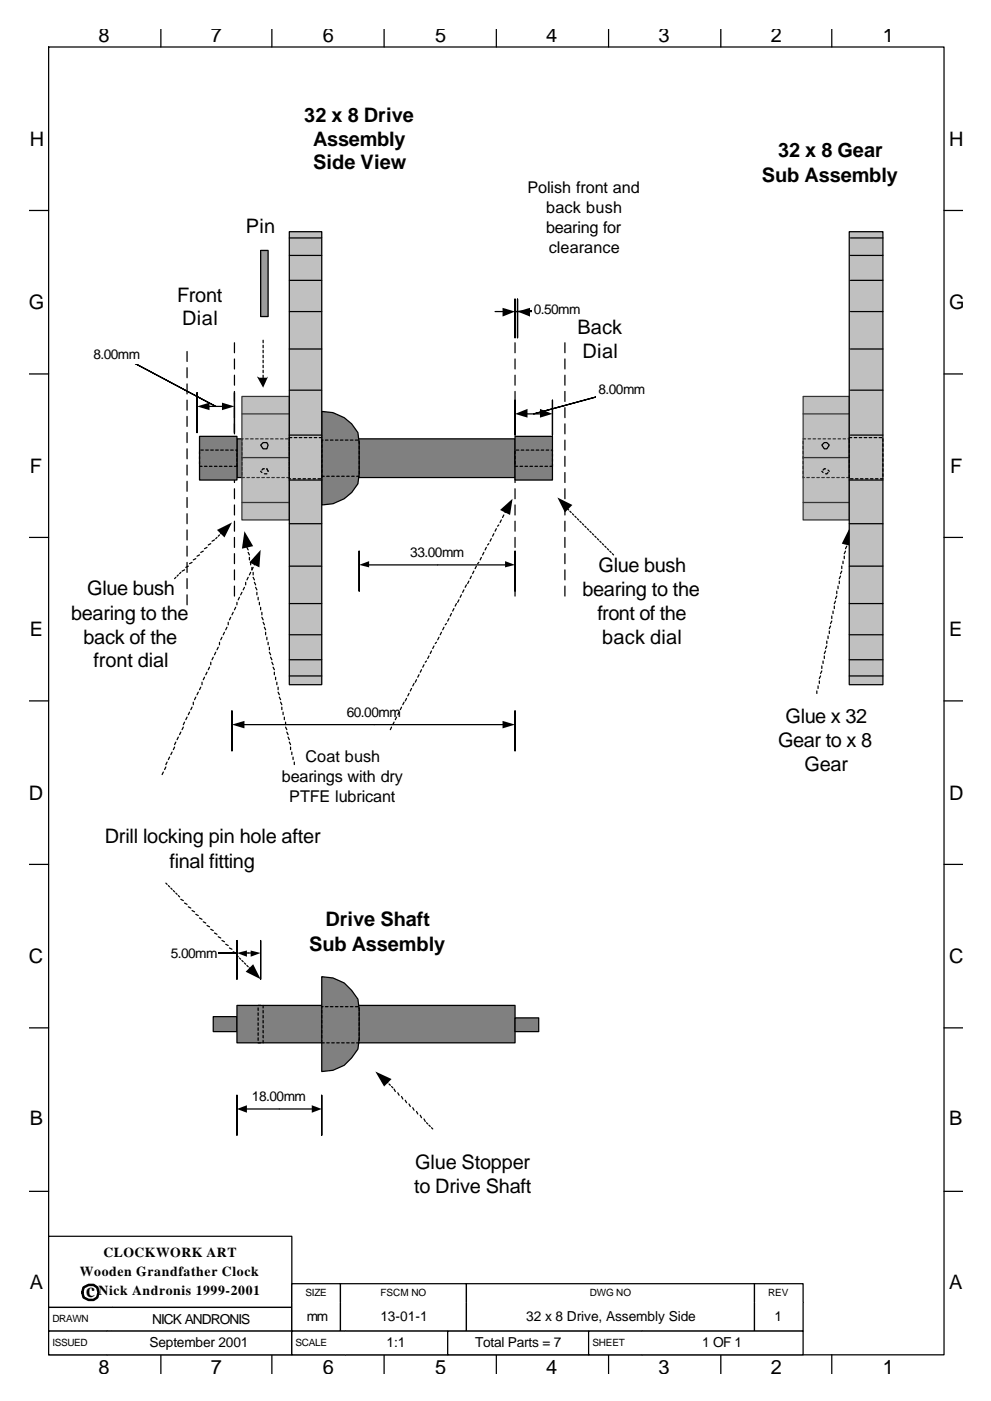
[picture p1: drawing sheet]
<svg xmlns="http://www.w3.org/2000/svg" width="210mm" height="297mm" viewBox="0 0 210 297" stroke-linecap="round" stroke-linejoin="round" font-family="sans-serif">
<g fill="none" stroke="#000" stroke-width=".26">
<path d="M10.3 10h190v277.2h-190zM34.1 6.2v3.8M57.7 6.2v3.8M81.5 6.2v3.8M105.3 6.2v3.8M129.1 6.2v3.8M152.9 6.2v3.8M176.5 6.2v3.8M6.3 44.6h4M200.3 44.6h4M6.3 79.3h4M200.3 79.3h4"/>
<path d="M6.3 113.9h4M200.3 113.9h4M6.3 148.6h4M200.3 148.6h4M6.3 183.3h4M200.3 183.3h4M6.3 217.9h4M200.3 217.9h4M6.3 252.6h4M200.3 252.6h4M34.1 287.2v4.1M57.7 287.2v4.1"/>
<path d="M81.5 287.2v4.1M105.3 287.2v4.1M129.1 287.2v4.1M152.9 287.2v4.1M176.5 287.2v4.1"/>
</g>
<path d="M55.3 53.1h1.6v14h-1.6z" fill-rule="evenodd" fill="#969696" stroke="#000" stroke-width=".26"/>
<path d="M10.3 262.1h51.6v15.1h-51.6z" fill-rule="evenodd" fill="#fff" stroke="#000" stroke-width=".26"/>
<path d="M61.9 272.2h10.3v3.9h-10.3z" fill-rule="evenodd" fill="#fff"/>
<path d="M61.9 276.1v-3.9h10.3v3.9" fill="none" stroke="#000" stroke-width=".26"/>
<path d="M72.2 272.2h26.8v3.9h-26.8z" fill-rule="evenodd" fill="#fff"/>
<path d="M72.2 276.1v-3.9h26.8v3.9" fill="none" stroke="#000" stroke-width=".26"/>
<path d="M99 272.2h61.1v3.9h-61.1z" fill-rule="evenodd" fill="#fff"/>
<path d="M99 276.1v-3.9h61.1v3.9" fill="none" stroke="#000" stroke-width=".26"/>
<path d="M160.1 272.2h10.3v3.9h-10.3z" fill-rule="evenodd" fill="#fff"/>
<path d="M160.1 276.1v-3.9h10.3v3.9" fill="none" stroke="#000" stroke-width=".26"/>
<path d="M10.3 277.2h13.5v5h-13.5z" fill-rule="evenodd" fill="#fff"/>
<path d="M23.8 277.2h-13.5v5h13.5" fill="none" stroke="#000" stroke-width=".26"/>
<path d="M23.8 277.2h38.1v5h-38.1z" fill-rule="evenodd" fill="#fff"/>
<path d="M23.8 277.2h38.1v5h-38.1" fill="none" stroke="#000" stroke-width=".26"/>
<path d="M61.9 276.1h10.3v6.1h-10.3z" fill-rule="evenodd" fill="#fff"/>
<path d="M61.9 276.1v6.1h10.3v-6.1" fill="none" stroke="#000" stroke-width=".26"/>
<path d="M72.2 276.1h26.8v6.1h-26.8z" fill-rule="evenodd" fill="#fff"/>
<path d="M72.2 276.1v6.1h26.8v-6.1" fill="none" stroke="#000" stroke-width=".26"/>
<path d="M99 276.1h61.1v6.1h-61.1z" fill-rule="evenodd" fill="#fff"/>
<path d="M99 276.1v6.1h61.1v-6.1" fill="none" stroke="#000" stroke-width=".26"/>
<path d="M160.1 276.1h10.3v6.1h-10.3z" fill-rule="evenodd" fill="#fff"/>
<path d="M160.1 276.1v6.1h10.3v-6.1" fill="none" stroke="#000" stroke-width=".26"/>
<path d="M10.3 282.2h12.5v5h-12.5z" fill-rule="evenodd" fill="#fff"/>
<path d="M22.8 282.2h-12.5v5h12.5" fill="none" stroke="#000" stroke-width=".26"/>
<path d="M22.8 282.2h39.1v5h-39.1z" fill-rule="evenodd" fill="#fff"/>
<path d="M22.8 282.2h39.1v5h-39.1" fill="none" stroke="#000" stroke-width=".26"/>
<path d="M61.9 282.2h11.4v5h-11.4z" fill-rule="evenodd" fill="#fff"/>
<path d="M73.3 282.2h-11.4v5h11.4" fill="none" stroke="#000" stroke-width=".26"/>
<path d="M73.3 282.2h21.7v5h-21.7z" fill-rule="evenodd" fill="#fff"/>
<path d="M73.3 282.2h21.7v5h-21.7" fill="none" stroke="#000" stroke-width=".26"/>
<path d="M95 282.2h29.9v5h-29.9z" fill-rule="evenodd" fill="#fff" stroke="#000" stroke-width=".26"/>
<path d="M124.9 282.2h11.4v5h-11.4z" fill-rule="evenodd" fill="#fff"/>
<path d="M136.3 282.2h-11.4v5h11.4" fill="none" stroke="#000" stroke-width=".26"/>
<path d="M136.3 282.2h34.1v5h-34.1z" fill-rule="evenodd" fill="#fff"/>
<path d="M55.8 72.1v.6M55.8 73.2v.5M55.8 74.3v.5M55.8 75.3v.5M55.8 76.4v.5M55.8 77.4v.6M55.8 78.5v.5M55.8 79.6v.5M136.3 282.2h34.1v5h-34.1" fill="none" stroke="#000" stroke-width=".26"/>
<path d="M54.5 79.8l.5 .3h1.6l.3-.3-1.1 2.4z" fill-rule="evenodd" fill="#000"/>
<path d="M49.2 150.7v8.5zM109.3 150.7v8.5z" fill-rule="evenodd" fill="#fff"/>
<path d="M49.2 150.7v8.5v-8.5M51.6 153.6h55.3M109.3 150.7v8.5v-8.5" fill="none" stroke="#000" stroke-width=".26"/>
<path d="M49.2 153.6l2.7-.8v1.6zM106.6 152.8l2.7 .8-2.7 .8z" fill="#000"/>
<path d="M73.3 149.1h11.9v4h-11.9z" fill-rule="evenodd" fill="#fff"/>
<g fill="none" stroke="#000" stroke-width=".26">
<path d="M109.3 72.7v2.1M109.3 76.1v2.1M109.3 79.6v2.1M109.3 83v2.1M109.3 86.4v2.1M109.3 89.9v2.1M109.3 93.3v2.1M109.3 96.7v2.2M40.7 119.2l-.5 .3M41.5 118.4l-.5 .3M42.3 117.7l-.5 .2M43.1 116.9l-.5 .2"/>
<path d="M43.9 116.1l-.5 .2M44.7 115.3l-.5 .2M45.5 114.5l-.5 .2M46 113.9l-.2 .3M46.6 113.4l-.3 .3M47.1 112.9l-.3 .3M109.3 100.2v2.1M109.3 103.6v2.1M109.3 107.1v2.1M109.3 110.5v2.1M109.3 113.9v2.2M109.3 117.4v2.1"/>
<path d="M37.3 122.4l-.3 .3M37.8 121.9l-.2 .2M38.4 121.4l-.3 .2M39.2 120.8l-.6 .3M40 120l-.6 .3M109.3 120.8v2.1M109.3 124.3v2.1"/>
</g>
<path d="M46 112.4l3.2-1.6-1.6 3.1z" fill="#000"/>
<path d="M109.3 63.4v8.2zM109.8 63.4v8.2zM109.5 66.1l8.8-.3z" fill-rule="evenodd" fill="#fff"/>
<path d="M105 66.1h1.9M109.3 63.4v8.2v-8.2M109.5 66.1l8.8-.3-8.8 .3M109.8 63.4v8.2v-8.2M112.2 66.1h1.8" fill="none" stroke="#000" stroke-width=".26"/>
<path d="M106.6 65.3l2.7 .8-2.7 1zM109.8 66.1l2.6-.8v1.8z" fill="#000"/>
<path d="M113 63.7h10.6v3.9h-10.6z" fill-rule="evenodd" fill="#fff"/>
<g fill="none" stroke="#000" stroke-width=".26">
<path d="M39.7 74.5v2.1M39.7 78v2.1M49.7 72.7v2.1M49.7 76.1v2.1M49.7 79.6v2.1M119.9 72.7v2.1M119.9 76.1v2.1M119.9 79.6v2.1M39.7 81.4v2.1M39.7 84.8v2.2M39.7 88.3v2.1M39.7 91.7v2.1"/>
<path d="M39.7 95.2v2.1M39.7 98.6v2.1M49.7 83v2.1M49.7 86.4v2.1M49.7 89.9v2.1M49.7 93.3v2.1M49.7 96.7v2.2M119.9 83v2.1M119.9 86.4v2.1M119.9 89.9v2.1M119.9 93.3v2.1M119.9 96.7v2.2"/>
<path d="M39.7 102v2.2M39.7 105.5v2.1M39.7 108.9v2.1M39.7 112.4v2.1M39.7 115.8v2.1M39.7 119.2v2.2M49.7 100.2v2.1M49.7 103.6v2.1M49.7 107.1v2.1M49.7 110.5v2.1M49.7 113.9v2.2M49.7 117.4v2.1"/>
<path d="M119.9 100.2v2.1M119.9 103.6v2.1M119.9 107.1v2.1M119.9 110.5v2.1M119.9 113.9v2.2M119.9 117.4v2.1M120.4 107.9l.2 .2M120.9 108.4l.3 .3M121.4 108.9l.3 .3M122 109.4l.2 .3M122.5 110l.3 .2M123 110.5l.3 .3"/>
<path d="M123.6 111l.2 .3M124.1 111.6l.3 .2M124.6 112.1l.3 .3M125.1 112.6l.3 .3M125.7 113.2l.2 .2M126.2 113.7l.3 .2M126.7 114.2l.3 .3M127.3 114.7l.2 .3M127.8 115.3l.3 .2M128.3 115.8l.3 .3M128.9 116.3l.2 .3M129.4 116.9l.2 .2"/>
<path d="M129.9 117.4l.3 .3M39.7 122.7v2.1M39.7 126.1v2.1M49.7 120.8v2.1M49.7 124.3v2.1M119.9 120.8v2.1M119.9 124.3v2.1"/>
</g>
<path d="M118.3 105.5l3.1 1.6-1.5 1.6z" fill="#000"/>
<path d="M41.8 83.3v8.4zM49.7 83.3v8.4zM24.9 75.1l20.9 11.1z" fill-rule="evenodd" fill="#fff"/>
<path d="M41.8 83.3v8.4v-8.4M44.2 86.2h3.2M45.8 86.2l-20.9-11.1 20.9 11.1M49.7 83.3v8.4v-8.4" fill="none" stroke="#000" stroke-width=".26"/>
<path d="M41.8 86.2l2.6-.8v1.6zM47.1 85.4l2.6 .8-2.6 .8z" fill="#000"/>
<g fill="#fff">
<path d="M19.6 72.9h10.3v4.3h-10.3z" fill-rule="evenodd"/>
<path d="M109.3 84.8v7.5zM117.2 84.8v7.5zM113.2 87.8l18.6-5.1z" fill-rule="evenodd"/>
</g>
<path d="M109.3 84.8v7.5v-7.5M111.7 87.8h3.1M113.2 87.8l18.6-5.1-18.6 5.1M117.2 84.8v7.5v-7.5" fill="none" stroke="#000" stroke-width=".26"/>
<path d="M109.3 87.8l2.6-1.1v1.8zM114.6 86.7l2.6 1.1-2.6 .7z" fill="#000"/>
<path d="M126.5 80.6h10.6v4h-10.6z" fill-rule="evenodd" fill="#fff"/>
<g fill="none" stroke="#000" stroke-width=".26">
<path d="M54 119.5v.3M101.6 119.2l-.3 .3M102.1 118.2l-.2 .5M102.7 117.1l-.3 .6M103.2 116.1l-.3 .5M103.7 115.3l-.2 .2M104.2 114.2l-.2 .5M104.8 113.2l-.3 .5M105.3 112.1l-.3 .5M105.8 111.3l-.2 .3M106.4 110.2l-.3 .6M106.9 109.2l-.3 .5"/>
<path d="M107.4 108.4l-.2 .3M178.9 119v.5M179.1 117.9v.5M179.4 116.9l-.3 .5M179.7 115.8l-.3 .5M45.2 139.3l-.2 .6M45.8 138.3l-.3 .5M46.3 137.2l-.3 .6M46.6 136.2v.5M47.1 135.1l-.3 .5M47.6 134.1l-.2 .5M48.2 133l-.3 .5"/>
<path d="M48.4 131.9v.6M48.9 130.9l-.2 .5M49.5 129.8l-.3 .6M50 128.8l-.3 .5M50.3 127.7v.5M50.8 126.6l-.3 .6M51.3 125.6l-.2 .5M51.9 124.5l-.3 .6M52.1 123.5v.5M52.7 122.4l-.3 .5M53.2 121.4l-.3 .5M53.7 120.3l-.3 .5"/>
<path d="M91 139.1l-.2 .5M91.5 138l-.2 .6M92.1 137l-.3 .5M92.6 136.2l-.3 .2M93.1 135.1l-.2 .5M93.7 134.1l-.3 .5M94.2 133l-.3 .5M94.7 132.2l-.2 .3M95.2 131.1l-.2 .6M95.8 130.1l-.3 .5M96.3 129l-.3 .6M96.8 128l-.2 .5"/>
<path d="M97.4 127.2l-.3 .5M97.9 126.1l-.3 .5M98.4 125.1l-.2 .5M99 124l-.3 .5M99.5 123.2l-.3 .5M100 122.1l-.3 .6M100.5 121.1l-.2 .5M101.1 120l-.3 .6M174.9 139.1v.5M175.2 138l-.3 .6M175.4 137l-.2 .5M175.4 135.9v.5"/>
<path d="M175.7 134.8v.6M175.9 133.8v.5M176.2 132.7l-.3 .6M176.5 131.7l-.3 .5M176.5 130.6v.5M176.7 129.6v.5M177 128.5v.5M177.3 127.4l-.3 .6M177.5 126.4l-.2 .5M177.5 125.3v.6M177.8 124.3v.5M178.1 123.2v.5"/>
<path d="M178.3 122.1l-.2 .6M178.6 121.1l-.3 .5M178.6 120v.6M36.5 159.5l-.3 .5M37 158.4l-.2 .5M37.3 157.3l-.3 .6M37.8 156.3l-.2 .5M38.4 155.2l-.3 .6M38.9 154.2l-.3 .5M39.2 153.1l-.3 .5M39.7 152l-.3 .6M40.2 151l-.2 .5"/>
<path d="M40.7 149.9l-.2 .6M41 148.9v.5M41.5 147.8l-.2 .5M42.1 146.8l-.3 .5M42.6 145.7l-.3 .5M42.9 144.6v.6M43.4 143.6l-.3 .5M43.9 142.5l-.2 .6M44.4 141.5l-.2 .5M44.7 140.4v.5M83.1 154.2l-.3 .5M83.6 153.1l-.3 .5"/>
<path d="M84.1 152l-.2 .6M84.7 151l-.3 .5M85.2 149.9l-.3 .6M85.7 148.9l-.2 .5M86.3 148.1l-.3 .5M86.8 147l-.3 .5M87.3 146l-.3 .5M87.8 144.9l-.2 .5M88.4 144.1l-.3 .5M88.9 143.1l-.3 .5M89.4 142l-.2 .5M90 140.9l-.3 .6"/>
<path d="M90.5 140.1l-.3 .3M173.3 146.5v.5M173.6 145.4v.6M173.8 144.4v.5M174.1 143.3l-.3 .5M174.4 142.3l-.3 .5M174.4 141.2v.5M174.6 140.1v.6M34.7 163.7l-.3 .5M35.2 162.6l-.3 .6M35.5 161.6l-.3 .5M36 160.5l-.3 .5"/>
<path d="M35.2 187.2l.3 .3M35.7 187.8l.3 .2M36.2 188.3l.3 .3M36.8 188.8l.2 .3M37.3 189.4l.3 .2M37.8 189.9l.3 .2M38.4 190.7l.5 .2M39.2 191.5l.5 .2M40 192.3l.5 .2M40.7 193.1l.6 .2M41.5 193.9l.6 .2M42.3 194.6l.6 .3"/>
<path d="M43.1 195.4l.6 .3M43.9 196.2l.5 .3M44.7 197l.5 .3M45.5 197.8l.5 .3M46.3 198.6l.5 .3M47.1 199.4l.5 .3M47.9 200.2l.5 .3M48.7 201l.5 .3M49.5 201.8l.5 .3M50.3 202.6l.2 .2M50.8 203.1l.3 .3M51.3 203.6l.3 .3"/>
<path d="M51.9 204.2l.2 .2M52.4 204.7l.3 .3M52.9 205.2l.3 .3M82 229.3l.3 .3M82.5 229.8l.3 .3M83.1 230.4l.2 .2M83.6 230.9l.3 .5M84.4 231.7l.3 .5M85.2 232.5l.3 .5M86 233.3l.3 .5M86.8 234.1l.2 .5M87.6 234.9l.2 .5"/>
<path d="M88.4 235.7l.2 .5M89.2 236.4l.2 .6M90 237.2l.2 .6M90.5 238l.3 .3M91 238.6l.3 .2M91.5 239.1l.3 .3"/>
</g>
<path d="M55.3 116.6l-.3 3.7-2.1-1.1zM106.1 108.1l2.6-2.4-.5 3.5zM180.2 112.1l.5 3.7-2.1-.5zM53.7 204.4l1.6 3.2-3.2-1.6zM79.6 227.2l3.5 1.6-1.6 1.6z" fill="#000"/>
<path d="M50.3 232.2v8.5zM68.3 232.2v8.5z" fill-rule="evenodd" fill="#fff"/>
<path d="M50.3 232.2v8.5v-8.5M52.1 235.1h14.3M68.3 232.2v8.5v-8.5" fill="none" stroke="#000" stroke-width=".26"/>
<path d="M50.3 235.1l2.1-.8v1.6zM66.1 234.3l2.2 .8-2.2 .8z" fill="#000"/>
<path d="M53.2 230.6h12.2v4h-12.2z" fill-rule="evenodd" fill="#fff"/>
<g fill="#808080" stroke="#000" stroke-width=".26">
<path d="M45.2 215.5h5.1v3.2h-5.1z" fill-rule="evenodd"/>
<path d="M50.3 213.2h59v7.9h-59z" fill-rule="evenodd"/>
</g>
<g fill="none" stroke="#000" stroke-width=".26">
<path d="M54.8 213.2h.5M54.8 213.7v.5M54.8 214.8v.5M54.8 215.8v.5M54.8 216.9v.5M54.8 217.9v.6M54.8 219v.5M55.8 213.2v.5M55.8 214.2v.6M55.8 215.3v.5M55.8 216.3v.6M55.8 217.4v.5"/>
<path d="M55.8 218.5v.5M55.8 219.5v.5M54.8 221.1h.5M54.8 220v.6M55.8 220.6v.5"/>
</g>
<g fill="#808080" stroke="#000" stroke-width=".26">
<path d="M109.3 215.8h5v2.9h-5z" fill-rule="evenodd"/>
<path d="M68.3 207.1l2.3 .2 2.4 1.1 1.6 1.6 1.3 1.8 .3 2.2v6.3l-.3 2.1-1.3 1.9-1.6 1.6-2.4 1-2.3 .3z" fill-rule="evenodd"/>
</g>
<g fill="none" stroke="#000" stroke-width=".26">
<path d="M68.3 214.2v.6M68.3 215.3v.5M68.3 216.3v.6M68.3 217.4v.5M68.3 218.5v.5M68.3 219.5v.5M68.5 213.4h-.2v.3M69.1 213.4h.5M70.1 213.4h.5M71.2 213.4h.5M72.2 213.4h.6M73.3 213.4h.5"/>
<path d="M74.3 213.4h.6M75.4 213.4h.5M76.2 213.7v.5M76.2 214.8v.5M76.2 215.8v.5M76.2 216.9v.5M76.2 217.9v.6M76.2 219v.5M68.3 220.6v.5h.5M69.3 221.1h.5M70.4 221.1h.5M71.4 221.1h.6"/>
<path d="M72.5 221.1h.5M73.6 221.1h.5M74.6 221.1h.5M75.7 221.1h.5M76.2 220v.6"/>
</g>
<path d="M50.3 199.4v8.2zM55.3 199.4v8.2zM41 202.1h9.3z" fill-rule="evenodd" fill="#fff"/>
<path d="M50.3 199.4v8.2v-8.2M55.3 199.4v8.2v-8.2M50.3 202.1h-9.3h9.3M52.1 202.1h1.1" fill="none" stroke="#000" stroke-width=".26"/>
<path d="M50.3 202.1l2.1-.6v1.3zM53.2 201.5l2.1 .6-2.1 .7z" fill="#000"/>
<path d="M36 199.9h10.3v4.3h-10.3z" fill-rule="evenodd" fill="#fff"/>
<path d="M170.4 84h9.8v26.2h-9.8z" fill-rule="evenodd" fill="#c0c0c0" stroke="#333" stroke-width=".26"/>
<g fill="none" stroke="#333" stroke-width=".26">
<path d="M170.4 87.8h9.8M170.4 97h9.8v.5M170.4 93.6v.5M170.4 94.6v.6M170.4 95.7v.5M170.4 96.7v.6M170.4 97.8v.5M170.4 98.9v.5M170.4 99.9v.6M170.4 93h.5M171.4 93h.6M172.5 93h.5"/>
<path d="M173.6 93h.5M174.6 93h.6M175.7 93h.5M176.7 93h.6M177.8 93h.5M178.9 93h.5M179.9 93h.3v.3M180.2 93.8v.6M180.2 94.9v.5M180.2 96v.5M180.2 98.1v.5M180.2 99.1v.6"/>
<path d="M170.4 106.5h9.8M170.4 101v.2h.3M171.2 101.2h.5M172.2 101.2h.6M173.3 101.2h.5M174.4 101.2h.5M175.4 101.2h.5M176.5 101.2h.5M177.5 101.2h.6M178.6 101.2h.5M179.7 101.2h.5M180.2 100.2v.5"/>
</g>
<path d="M174.4 94.4l.5-.6h.5l.5 .6-.5 .8h-.5z" fill-rule="evenodd" fill="#c0c0c0" stroke="#000" stroke-width=".26"/>
<path d="M174.4 99.9l.2 .3M175.2 99.4h-.3l-.3 .3M175.7 99.7l.2 .2M175.7 100.2l-.3 .3h-.2" fill="none" stroke="#000" stroke-width=".26"/>
<path d="M180.2 49.1h7.1v96.1h-7.1z" fill-rule="evenodd" fill="#c0c0c0" stroke="#000" stroke-width=".26"/>
<g fill="none" stroke="#000" stroke-width=".26">
<path d="M180.4 59.4h6.9M180.4 54.2h6.9M180.4 50.4h6.9M180.4 74h6.9M180.4 66.1h6.9M180.2 92.8h.5M180.2 93.3v.5M180.2 94.4v.5M180.2 95.4v.6M180.2 96.5v.5M180.2 97.5v.6M180.2 98.6v.5"/>
<path d="M180.2 99.7v.5M180.4 92.3h6.9M180.4 82.7h6.9M181.2 92.8h.6M182.3 92.8h.5M183.4 92.8h.5M184.4 92.8h.5M185.5 92.8h.5M186.5 92.8h.6M187.3 93v.6M187.3 94.1v.5M187.3 95.2v.5"/>
<path d="M187.3 96.2v.5M187.3 97.3v.5M187.3 98.3v.6M187.3 99.4v.5M180.2 101.8h7.1M180.2 111h7.1M180.2 100.7v.5M180.4 101.5h.6M181.5 101.5h.5M182.6 101.5h.5M183.6 101.5h.5M184.7 101.5h.5"/>
<path d="M185.7 101.5h.6M186.8 101.5h.5M187.3 100.5v.5M180.2 120h7.1M180.2 128h7.1M180.2 134.6h7.1M180.2 139.9h7.1M180.2 143.3h7.1"/>
</g>
<path d="M76.2 116.9v8.4zM109.3 116.9v8.4z" fill-rule="evenodd" fill="#fff"/>
<path d="M76.2 116.9v8.4v-8.4M78.3 119.8h28.9M109.3 116.9v8.4v-8.4" fill="none" stroke="#000" stroke-width=".26"/>
<path d="M107.2 119l2.1 .8-2.1 .5zM76.2 119.8l2.1-.8v1.3z" fill="#000"/>
<path d="M86.8 115h11.9v4.2h-11.9z" fill-rule="evenodd" fill="#fff"/>
<g fill="none" stroke="#000" stroke-width=".26">
<path d="M52.4 116.1l.3 .5M52.7 117.1l.2 .6M52.9 118.2v.5M53.2 119.2v.6M53.4 120.3v.5M53.7 122.4l.3 .5M53.7 121.4v.5M54 123.5l.2 .5M54.2 124.5l.3 .6M54.5 125.6v.5M54.8 126.6v.6M55 127.7v.5"/>
<path d="M55.3 128.8v.5M55.6 130.9l.2 .5M55.6 129.8v.6M55.8 131.9l.3 .6M56.1 133l.3 .5M56.4 134.1v.5M56.6 135.1v.5M56.9 136.2v.5M57.1 138.3l.3 .5M57.1 137.2v.6M57.4 139.3l.3 .6M57.7 140.4l.2 .5"/>
<path d="M57.9 141.5l.3 .5M58.2 142.5v.6M58.5 143.6v.5M58.7 144.6v.6M59 146.8l.3 .5M59 145.7v.5M59.3 147.8l.2 .5M59.5 148.9l.3 .5M59.8 149.9v.6M60.1 151v.5M60.3 152v.6M60.6 154.2l.3 .5"/>
<path d="M60.6 153.1v.5M60.9 155.2l.2 .6M61.1 156.3l.3 .5M61.4 157.3l.2 .6M61.6 158.4v.5M61.9 159.5v.5M62.2 160.5v.5M62.4 161.6v.5"/>
</g>
<path d="M51.9 112.6l1.8 3.2-2.4 .5z" fill="#000"/>
<g fill="#808080" stroke="#000" stroke-width=".26">
<path d="M45.2 95.7h5.1v2.9h-5.1z" fill-rule="evenodd"/>
<path d="M50.3 93h59v8.2h-59z" fill-rule="evenodd"/>
</g>
<g fill="none" stroke="#000" stroke-width=".26">
<path d="M54.8 93.3v.5M54.8 94.4v.5M54.8 95.4v.6M54.8 96.5v.5M54.8 97.5v.6M54.8 98.6v.5M54.8 99.7v.5M55 93h.6M55.8 93.3v.5M55.8 94.4v.5M55.8 95.4v.6M55.8 96.5v.5"/>
<path d="M55.8 97.5v.6M55.8 98.6v.5M55.8 99.7v.5M54.8 100.7v.5h.5M55.8 100.7v.5"/>
</g>
<g fill="#808080" stroke="#000" stroke-width=".26">
<path d="M109.3 95.7h5v2.9h-5z" fill-rule="evenodd"/>
<path d="M68.3 87.2a8.4 8.4 0 0 1 7.6 4.5l.3 2.1v6.7l-.3 2.1a8.4 8.4 0 0 1-7.6 4.5z" fill-rule="evenodd"/>
</g>
<g fill="none" stroke="#000" stroke-width=".26">
<path d="M68.3 94.1v.5M68.3 95.2v.5M68.3 96.2v.5M68.3 97.3v.5M68.3 98.3v.6M68.3 99.4v.5M68.5 93.3h-.2v.3M69.1 93.3h.5M70.1 93.3h.5M71.2 93.3h.5M72.2 93.3h.6M73.3 93.3h.5"/>
<path d="M74.3 93.3h.6M75.4 93.3h.5M76.2 93.6v.5M76.2 94.6v.6M76.2 95.7v.5M76.2 96.7v.6M76.2 97.8v.5M76.2 98.9v.5M76.2 99.9v.6M68.3 100.5v.5h.5M69.3 101h.5M70.4 101h.5"/>
<path d="M71.4 101h.6M72.5 101h.5M73.6 101h.5M74.6 101h.5M75.7 101h.5"/>
</g>
<path d="M109.3 92.5h7.9v9.3h-7.9z" fill-rule="evenodd" fill="#808080" stroke="#000" stroke-width=".26"/>
<g fill="none" stroke="#000" stroke-width=".26">
<path d="M109.3 98.9h.5M109.3 95.7v.5M109.3 96.7v.6M109.3 97.8v.5M109.5 95.4h.6M110.3 98.9h.6M110.6 95.4h.5M111.4 98.9h.5M111.7 95.4h.5M112.4 98.9h.6M112.7 95.4h.5M113.5 98.9h.5"/>
<path d="M113.8 95.4h.5M114.6 98.9h.5M114.8 95.4h.6M115.6 98.9h.6M115.9 95.4h.5M116.9 95.4h.3v.3M117.2 98.3v.6h-.5M117.2 96.2v.5M117.2 97.3v.5"/>
</g>
<path d="M42.3 92.5h8v9.3h-8z" fill-rule="evenodd" fill="#808080" stroke="#000" stroke-width=".26"/>
<g fill="none" stroke="#000" stroke-width=".26">
<path d="M42.3 98.9h.6M42.3 95.7v.5M42.3 96.7v.6M42.3 97.8v.5M42.6 95.4h.5M43.4 98.9h.5M43.7 95.4h.5M44.4 98.9h.6M44.7 95.4h.5M45.5 98.9h.5M45.8 95.4h.5M46.6 98.9h.5"/>
<path d="M46.8 95.4h.6M47.6 98.9h.6M47.9 95.4h.5M48.7 98.9h.5M48.9 95.4h.6M50 95.4h.3v.3M50.3 98.3v.6h-.6M50.3 96.2v.5M50.3 97.3v.5"/>
</g>
<path d="M51.3 84h10.1v26.2h-10.1z" fill-rule="evenodd" fill="#c0c0c0" stroke="#333" stroke-width=".26"/>
<g fill="none" stroke="#333" stroke-width=".26">
<path d="M51.3 87.8h10.1M51.3 93.8v.6M51.3 94.9v.5M51.3 96v.5M51.3 98.1v.5M51.3 99.1v.6M51.6 93h-.3v.3M52.1 93h.6M53.2 93h.5M54.2 93h.6M55.3 93h.5M56.4 93h.5"/>
<path d="M57.4 93h.5M58.5 93h.5M59.5 93h.6M60.6 93h.5M61.4 96.5v.5h-10.1v.5M61.4 93.3v.5M61.4 94.4v.5M61.4 95.4v.6M61.4 97.5v.6M61.4 98.6v.5M61.4 99.7v.5M51.3 106.5h10.1"/>
<path d="M51.3 101.2h.6M51.3 100.2v.5M52.4 101.2h.5M53.4 101.2h.6M54.5 101.2h.5M55.6 101.2h.5M56.6 101.2h.5M57.7 101.2h.5M58.7 101.2h.6M59.8 101.2h.5M61.4 100.7v.5h-.5"/>
</g>
<path d="M55.3 94.4l.5-.6h.8l.3 .6-.3 .8h-.8z" fill-rule="evenodd" fill="#c0c0c0" stroke="#000" stroke-width=".26"/>
<path d="M55.3 99.9l.3 .3M56.1 99.4h-.3l-.2 .3M56.6 99.4l.3 .5M56.1 100.5h.5" fill="none" stroke="#000" stroke-width=".26"/>
<path d="M61.4 49.1h6.9v96.1h-6.9z" fill-rule="evenodd" fill="#c0c0c0" stroke="#000" stroke-width=".26"/>
<g fill="none" stroke="#000" stroke-width=".26">
<path d="M61.4 59.4h6.9M61.4 54.2h6.9M61.4 50.4h6.9M61.4 74h6.9M61.4 66.1h6.9M61.4 92.3h6.9M61.4 82.7h6.9M61.4 93.8v.6M61.4 94.9v.5M61.4 96v.5M61.4 97v.5M61.4 98.1v.5"/>
<path d="M61.4 99.1v.6M61.9 92.8h-.5v.5M62.4 92.8h.6M63.5 92.8h.5M64.6 92.8h.5M65.6 92.8h.5M66.7 92.8h.5M67.7 92.8h.6M68.3 93.3v.5M68.3 94.4v.5M68.3 95.4v.6M68.3 96.5v.5"/>
<path d="M68.3 97.5v.6M68.3 98.6v.5M68.3 99.7v.5M61.4 101.8h6.9M61.4 111h6.9M61.4 101.2v.3h.2M61.4 100.2v.5M62.2 101.5h.5M63.2 101.5h.6M64.3 101.5h.5M65.4 101.5h.5M66.4 101.5h.5"/>
<path d="M67.5 101.5h.5M68.3 100.7v.5M61.4 120h6.9M61.4 128h6.9M61.4 134.6h6.9M61.4 139.9h6.9M61.4 143.3h6.9"/>
</g>
<path d="M17.7 273l1.1-.6h1l.8 .6 .3 1-.3 1.1-.8 .5h-1l-1.1-.5-.2-1.1z" fill="none" stroke="#000" stroke-width=".53"/>
<g font-size="4.2">
<text x="20.9" y="8.9">8</text>
<text x="44.7" y="8.9">7</text>
<text x="68.5" y="8.9">6</text>
<text x="92.3" y="8.9">5</text>
<text x="115.9" y="8.9">4</text>
<text x="139.7" y="8.9">3</text>
<text x="163.5" y="8.9">2</text>
<text x="187.3" y="8.9">1</text>
<text x="64.6" y="25.8">32 x 8 Drive</text>
<text x="6.3" y="30.9">H</text>
<text x="66.4" y="30.9">Assembly</text>
<text x="66.4" y="35.9">Side View</text>
<text x="165.1" y="33.2">32 x 8 Gear</text>
<text x="201.3" y="30.9">H</text>
<text x="161.7" y="38.5">Sub Assembly</text>
<text x="52.1" y="49.4">Pin</text>
<text x="6.1" y="65.5">G</text>
<text x="37.6" y="63.9">Front</text>
<text x="201.3" y="65.5">G</text>
<text x="38.6" y="69">Dial</text>
<text x="122.5" y="70.8">Back</text>
<text x="123.6" y="75.8">Dial</text>
<text x="6.3" y="100.2">F</text>
<text x="201.6" y="100.2">F</text>
<text x="127" y="121.4">Glue bush</text>
<text x="15.1" y="131.4">bearing to the</text>
<text x="18.5" y="126.1">Glue bush</text>
<text x="123.6" y="126.4">bearing to the</text>
<text x="126.7" y="131.4">front of the</text>
<text x="6.3" y="134.8">E</text>
<text x="17.7" y="136.4">back of the</text>
<text x="127.8" y="136.4">back dial</text>
<text x="201.3" y="134.8">E</text>
<text x="19.8" y="141.5">front dial</text>
<text x="166.7" y="153.4">Glue x 32</text>
<text x="165.1" y="158.4">Gear to x 8</text>
<text x="170.7" y="163.4">Gear</text>
<text x="6.1" y="169.5">D</text>
<text x="201.3" y="169.5">D</text>
<text x="22.2" y="178.8">Drill locking pin hole after</text>
<text x="36" y="184.1">final fitting</text>
<text x="69.1" y="196.2">Drive Shaft</text>
<text x="65.6" y="201.5">Sub Assembly</text>
<text x="6.1" y="204.2">C</text>
<text x="201.3" y="204.2">C</text>
<text x="6.3" y="238.6">B</text>
<text x="201.3" y="238.6">B</text>
<text x="88.1" y="247.8">Glue Stopper</text>
<text x="87.8" y="252.9">to Drive Shaft</text>
<text x="6.3" y="273.2">A</text>
<text x="18.3" y="275.1">c</text>
<text x="201.3" y="273.2">A</text>
<text x="20.9" y="291.2">8</text>
<text x="44.7" y="291.2">7</text>
<text x="68.5" y="291.2">6</text>
<text x="92.3" y="291.2">5</text>
<text x="115.9" y="291.2">4</text>
<text x="139.7" y="291.2">3</text>
<text x="163.5" y="291.2">2</text>
<text x="187.3" y="291.2">1</text>
</g>
<g font-size="3.4">
<text x="111.9" y="40.9">Polish front and</text>
<text x="115.9" y="45.2">back bush</text>
<text x="115.9" y="49.4">bearing for</text>
<text x="116.4" y="53.6">clearance</text>
<text x="64.8" y="161.6">Coat bush</text>
<text x="59.8" y="165.8">bearings with dry</text>
<text x="61.4" y="170">PTFE lubricant</text>
</g>
<g font-size="2.9">
<text x="113.2" y="66.6">0.50mm</text>
<text x="19.8" y="76.1">8.00mm</text>
<text x="127" y="83.5">8.00mm</text>
<text x="87" y="118.2">33.00mm</text>
<text x="73.6" y="152">60.00mm</text>
<text x="36.2" y="203.1">5.00mm</text>
<text x="53.4" y="233.5">18.00mm</text>
<text x="22" y="266.6">CLOCKWORK ART</text>
<text x="16.9" y="270.6">Wooden Grandfather Clock</text>
<text x="20.9" y="274.5">Nick Andronis 1999-2001</text>
<text x="32.3" y="280.6">NICK ANDRONIS</text>
<text x="65.1" y="280.1">mm</text>
<text x="80.7" y="280.1">13-01-1</text>
<text x="111.7" y="280.1">32 x 8 Drive, Assembly Side</text>
<text x="164.3" y="280.1">1</text>
<text x="31.7" y="285.7">September 2001</text>
<text x="82" y="285.7">1:1</text>
<text x="100.8" y="285.7">Total Parts = 7</text>
<text x="149" y="285.7">1 OF 1</text>
</g>
<g font-size="2.1">
<text x="64.8" y="274.8">SIZE</text>
<text x="80.7" y="274.8">FSCM NO</text>
<text x="125.1" y="274.8">DWG NO</text>
<text x="163" y="274.8">REV</text>
<text x="11.1" y="280.4">DRAWN</text>
<text x="11.1" y="285.4">ISSUED</text>
<text x="62.7" y="285.4">SCALE</text>
<text x="125.7" y="285.4">SHEET</text>
</g>
</svg>
